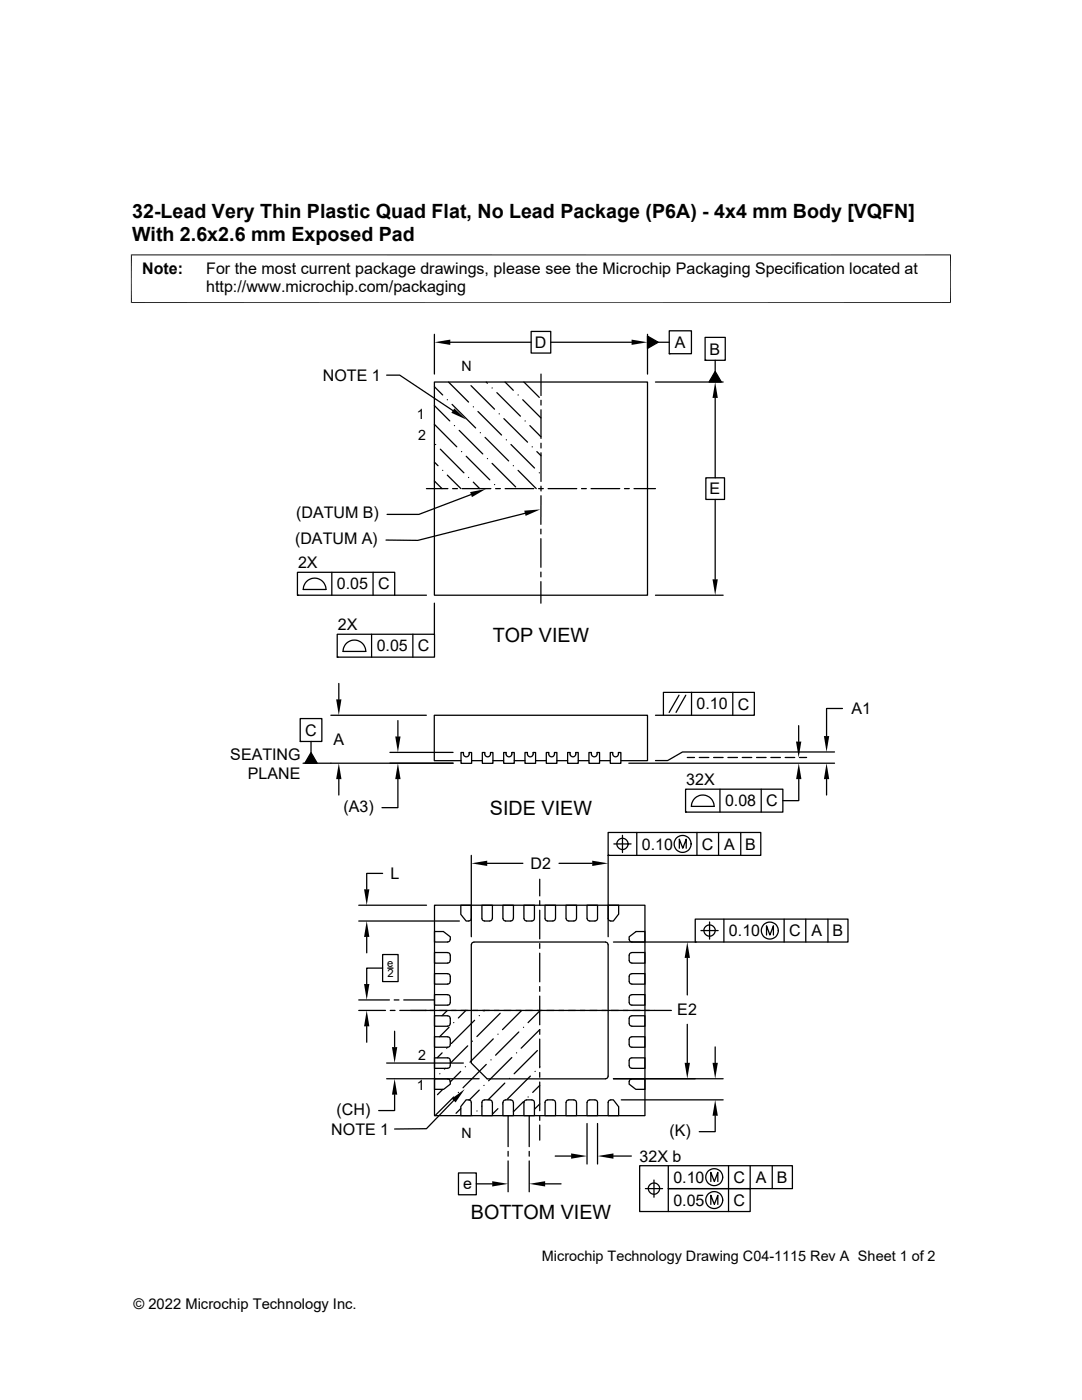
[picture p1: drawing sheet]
<svg xmlns="http://www.w3.org/2000/svg" width="216mm" height="279mm" viewBox="0 0 216 279" stroke-linecap="round" stroke-linejoin="round" font-family="sans-serif">
<g fill="none" stroke="#000" stroke-width=".25">
<path d="M77.2 74.9h2.6l10.6 7M86.7 76.2h42.5v42.6h-42.5zM86.7 77.2l1.6 1.6M86.7 66.7v8M89.3 79.8h.1M89.5 76.2l4 4M89.9 68.3h16.1M94 77l4.7 4.7M97 76.2l.3 .3M98.2 77.4h.1M99.1 78.4l4.7 4.7M100.8 76.2l1.6 1.7"/>
<path d="M103.4 78.8h.1M104.3 79.8l3.6 3.6M104.5 76.2l3.1 3.1M106 66.1h3.9v4.4h-3.9zM107.9 74.7v4.2M107.9 79.9v.9M109.9 68.3h16.1M129.2 67.1l2.1 1.2-2.1 1.2zM129.2 66.7v8M130.8 76.2h13.5M131.3 68.3h2.2M133.5 66h4.5v4.6h-4.5z"/>
<path d="M133.5 70.6h.1M140.7 67.3h4v4.6h-4zM140.7 71.9h.1M142.7 74.1l1.2 2.1h-2.4zM142.7 71.9v2.2M142.7 79.4v16M85.1 97.5h4.3M86.7 80.9l3 3.1M86.7 84.7l4.4 4.5M86.7 96l1.5 1.5M86.7 92.2l.7 .7M86.9 88.7h.1"/>
<path d="M87.9 89.6l4.7 4.8M88.3 93.9h.1M89.3 94.8l2.7 2.7M90.2 80.7l4.7 4.7M90.3 97.5h1M90.7 84.9h.1M91.6 85.9l4.7 4.7M92.1 90.1h.1M92.2 97.5h5.7M93 91.1l4.7 4.7M93.5 95.3h.1M94 98.7l-10.4 4h-6.4"/>
<path d="M94.4 81.2h.1M94.4 96.2l1.3 1.3M95.4 82.1l4.7 4.7M95.8 86.4h.1M96.8 87.3l4.7 4.7M97.3 91.5h.1M98.2 92.5l4.7 4.7M98.7 96.7h.1M98.9 97.5h.9M99.6 82.6h.1M100.5 83.5l4.8 4.7M100.8 97.5h5.7"/>
<path d="M101 87.8h.1M102 88.7l4.7 4.7M102.4 92.9h.1M103.4 93.9l3.6 3.6M104.8 84h.1M105.7 84.9l2.2 2.3M106.2 89.2h.1M107.1 90.1l.8 .8M107.5 97.5h.9M107.6 94.4h.1M107.9 81.8v5.7M107.9 88.5v.9"/>
<path d="M107.9 90.4v5.7M107.9 97v1M107.9 98.9v5.7M109.4 97.5h5.7M116 97.5h1M117.9 97.5h5.8M124.6 97.5h1M126.5 97.5h4.3M140.8 95.4h3.8v4.3h-3.8zM142.7 99.7v15.9M59.4 114.2h19.4v4.6h-19.4zM59.4 118.8h.1"/>
<path d="M61.3 115.9a2.27 2.27 0 0 1 2.4-.3 2.27 2.27 0 0 1 1.3 2h-4.5l.2-.9zM66.2 114.2v4.6M74.4 114.2v4.6M78.7 118.8h6.4M104.7 102.4l-21.3 5.4h-6.4M107.9 105.6v1M107.9 107.5v5.7M107.9 114.2v.9M107.9 116.1v4.3M130.8 118.8h13.5M67.3 126.6h19.4v4.5h-19.4zM67.3 131.1h.1"/>
<path d="M67.6 136.4v3.2M69.2 128.3a2.27 2.27 0 0 1 2.5-.3 2.27 2.27 0 0 1 1.3 2h-4.5l.2-.9zM74.1 126.6v4.5M82.4 126.6v4.5M86.7 120.4v6.2M132.4 138.2h18.1v4.5h-18.1zM135.5 138.7l-2 3.5M136.8 138.7l-1.9 3.5M138 138.2v4.5M146.2 138.2v4.5M59.9 143.4h4.3v4.6h-4.3zM59.9 148h.1"/>
<path d="M60.5 152.3h29.9M62.1 148v2.2M62.1 150.2l1.2 2.1h-2.5zM66 142.7h19.1M67.6 155.5v3.2M77.8 150.2h12.6M79.4 155.5v5.7h-3.2M79.4 143.8v3.2M92 150.2h.5a.62 .62 0 0 0 .5 .8 .62 .62 0 0 0 .6-.8h.5v2.1h-2.1zM92 151.8h-5.3v-9.1h42.5v9.1h-5.3M94.1 151.8h2.1M96.2 150.2h.5a.62 .62 0 0 0 .6 .8 .62 .62 0 0 0 .6-.8h.5v2.1h-2.2z"/>
<path d="M98.4 151.8h2.1M100.5 150.2h.5a.62 .62 0 0 0 .6 .8 .62 .62 0 0 0 .5-.8h.5v2.1h-2.1zM102.6 151.8h2.2M104.8 150.2h.4a.62 .62 0 0 0 .6 .8 .62 .62 0 0 0 .6-.8h.5v2.1h-2.1zM106.9 151.8h2.1M109 150.2h.5a.62 .62 0 0 0 .6 .8 .62 .62 0 0 0 .5-.8h.5v2.1h-2.1zM111.1 151.8h2.2M113.3 150.2h.4a.62 .62 0 0 0 .6 .8 .62 .62 0 0 0 .6-.8h.5v2.1h-2.1zM115.4 151.8h2.1M117.5 150.2h.5a.62 .62 0 0 0 .6 .8 .62 .62 0 0 0 .5-.8h.5v2.1h-2.1zM119.6 151.8h2.2M121.8 150.2h.5a.62 .62 0 0 0 .5 .8 .62 .62 0 0 0 .6-.8h.5v2.1h-2.1z"/>
<path d="M125.5 152.3h41M130.8 142.7h1.6M136.8 157.5h19.4v4.6h-19.4zM137.1 151.2h1.5M139.5 151.2h1.9M142.4 151.2h1.9M143.7 157.5v4.6M145.2 151.2h2M148.1 151.2h1.9M151 151.2h1.9M151.9 157.5v4.6M153.8 151.2h1.9"/>
<path d="M156.7 151.2h1.9M159.4 144.8v3.2M159.4 155.5v4.3h-3.2M159.5 151.2h1.5M164.9 155.5v3.2M166.5 150.1h-30.3l-3 1.7h-2.4M168.1 141.4h-3.2v5.5M76.3 174.3h-3.1v3.2M94 170.7v16.2M97.2 172.3h7.1M107.7 175.5v3.3M107.7 179.7v1"/>
<path d="M111.5 172.3h6.7M121.3 170.7v16.2M121.3 166.1h30.5v4.6h-30.5zM121.3 170.7h.1M122.5 168.4h3.4M124.2 166.7v3.4M127.1 166.1v4.6M135.6 169.3v-1.8l.6 1.8 .7-1.8v1.8M136.8 162.1h.1M137.9 160.9h4.6M138 160.9a2.26 2.26 0 0 1 2.2-2.2 2.26 2.26 0 0 1 2.3 2.2M139.1 166.1v4.6"/>
<path d="M143.4 166.1v4.6M147.8 166.1v4.6M71.6 180.7h13.5M71.6 183.8h20.1M71.6 199.6h6.1M73.2 187v3.2M76.3 190.5h3.1v5.4h-3.1zM76.3 193.2h-3.1v3.2M77.4 193.2h1M78.7 199.6h.9M80.6 199.6h6.1M86.7 180.7h42v42h-42z"/>
<path d="M86.7 190.1l2.9 .1 .2 .4v1.3l-.5 .3h-2.6zM89.3 198.5h-2.6v2.1l2.9-.1 .3-.4-.1-1.1-.1-.3-.4-.2M89.3 194.3h-2.6v2.1l2.9-.1 .3-.4-.1-1.1-.1-.3-.4-.2M89.3 188l.5-.3 .1-.7-1.4-1.1h-1.8v2.1h2.6M93.5 183.8l.4-.2 .1-.3v-2.6h-2.1v1.8l1.1 1.3h.5M94 188.5v23.7l3.2 3.1h23.6l.4-.2 .1-.3M94.1 188.5l.1-.3 .4-.2h26.2l.4 .2 .1 .3M96.7 183.8h1M98.2 183.3l-.1 .3-.4 .2M98.3 183.3v-2.6h-2.1v2.6l.1 .3 .4 .2M100.9 183.8h1M102.4 183.3l-.1 .3-.4 .2"/>
<path d="M102.4 183.3v-2.6h-2v2.6l.1 .3 .4 .2M105.1 183.8l-.4-.2-.2-.3v-2.6h2.1v2.6l-.1 .3-.4 .2M105.1 183.8h1M107.7 181.7v5.7M107.7 188.3v1M107.7 190.2v5.7M107.7 196.9v.9M107.7 198.8v5.7M109.3 183.8l-.4-.2-.1-.3v-2.6h2v2.7l-.2 .3-.3 .1M109.3 183.8h1M112.9 183.3v-2.6h2.1v2.7l-.2 .3-.3 .1M113 183.3l.1 .3 .4 .2"/>
<path d="M113.5 183.8h1M117.1 183.3v-2.6h2.1v2.6l-.1 .3-.4 .2M117.2 183.3l.1 .3 .4 .2M117.7 183.8h1M121.3 188.5v26.3M122.4 188h16.3M123.4 182.5l-1 1.3h-.5M123.4 182.4v-1.7h-2.1v2.6l.2 .3 .4 .2M125.7 190.3l.4-.2h2.6v2.1l-2.9-.1-.3-.4 .1-1.1zM126.1 198.5h2.6v2.1l-2.9-.1-.3-.4 .1-1.1 .1-.3 .4-.2M126.1 194.3h2.6v2.1l-2.9-.1-.3-.4 .1-1.1 .1-.3 .4-.2M126.1 188l-.5-.3-.1-.7 1.4-1.1h1.8v2.1h-2.6"/>
<path d="M137.1 191.2v7.4M138.7 183.4h30.5v4.6h-30.5zM138.7 188h.1M139.9 185.7h3.4M140.4 185.7a1.14 1.14 0 0 1 1.6-1.1 1.14 1.14 0 0 1 .4 1.8 1.14 1.14 0 0 1-1.9-.3v-.4M141.6 184v3.4M144.4 183.4v4.6M153 186.6v-1.8l.6 1.8 .7-1.8v1.8M156.5 183.4v4.6M160.8 183.4v4.6M165.2 183.4v4.6M71.6 201.7h5.3"/>
<path d="M73.2 204.8v3.2M77.2 212.2h15.3M77.2 215.3h18.4M77.9 201.7h.9M78.7 218.5v3.1h-3.1M78.7 205.8v3.2M86.7 211.1l2.9 .1 .2 .4v1.3l-.5 .3h-2.6zM86.7 206.9l2.9 .1 .2 .4v1.3l-.5 .3h-2.6zM86.8 215.2l-.1 .1M87.8 214.3h.1M88.2 210.1l-1 1M88.3 217.4l-1 1.1"/>
<path d="M88.8 213.2l-.1 .2M89.1 209.2h.1M89.3 201.7l-1.1 1M89.3 215.3h-2.6v2.1h1.8l1.4-1-.1-.8-.5-.3M89.3 204.8l.4-.2 .2-.3-.1-1.2-.2-.3-2.9-.1v2.1h2.6M89.6 205l-1.9 1.9M90.5 218.9l-3.7 3.8M90.5 204.1h.1M90.5 219.6l-5.4 5.7h-6.4M91.5 218h.1M91.9 213.8l-2 2.1M92.9 212.9h.1"/>
<path d="M93 201.7l-1.5 1.5M93.3 208.7l-3.4 3.5M93.5 219.5h-.5l-1.1 1.3v1.9h2.1v-2.7l-.1-.3-.4-.2M94.3 207.8h.1M94.7 203.6l-4.6 4.7M95.6 217.6l-1.9 1.9M95.6 202.7h.1M96.6 216.6h.1M96.7 201.7l-.1 .1M96.7 219.5l-.4 .2-.1 .3v2.7h2.1v-2.7M96.7 219.5h1M97 212.4l-4.6 4.7"/>
<path d="M97.7 219.5l.4 .2 .1 .3M98 211.5h.1M98.4 207.3l-4.6 4.7M99.4 206.4h.1M99.8 202.2l-4.6 4.7M100.7 216.2l-3.3 3.3M100.9 219.5l-.4 .2-.1 .3v2.7h2v-2.7M100.9 219.5h1M101.7 215.2h.1M101.9 219.5l.4 .2 .1 .3M102.1 211.1l-4.6 4.6M103.1 210.1h.1"/>
<path d="M103.5 206l-4.6 4.6M104.1 201.7l-3.8 3.8M104.5 205h.1M104.5 219.9l-2.1 2M105.1 219.5l-.4 .2-.2 .3v2.7h2.1v-2.7l-.1-.3-.4-.2M105.1 219.5h1M105.4 218.9h.1M105.8 214.8l-4.6 4.6M106.8 213.8h.1M107.2 209.7l-4.6 4.6M107.7 201.8l-2.3 2.3M107.7 216.6l-1.4 1.4"/>
<path d="M107.7 212.9h.1M107.7 206.4v-.9l-3.7 3.7M107.7 207.4v5.7M107.7 214v1M107.7 215.9v5.8M109.3 219.5l-.4 .2-.1 .3v2.7h2v-2.8l-.2-.3-.3-.1M109.3 219.5h1M113.5 219.5l-.4 .2-.1 .3M113.5 219.5h1M114.5 219.5l.3 .1 .2 .3v2.8h-2.1v-2.7M117.7 219.5l-.4 .2-.1 .3M117.7 219.5h1"/>
<path d="M118.7 219.5l.4 .2 .1 .3v2.7h-2.1v-2.7M121.9 219.5l-.4 .2-.2 .3v2.7h2.1v-1.8M121.9 219.5h.5l1 1.4M124 219.5h20.3M125.7 211.3l.4-.2h2.6v2.1l-2.9-.1-.3-.4 .1-1.1zM125.7 207.1l.4-.2h2.6v2.1l-2.9-.1-.3-.4 .1-1.1zM126.1 215.3h2.6v2.1h-1.8l-1.4-1 .1-.8 .5-.3M126.1 204.8l-.4-.2-.2-.3 .1-1.2 .2-.3 2.9-.1v2.1h-2.6M134 201.7h-54.2M137.1 204.4v7.7M142.7 208.9v3.2M144.3 215.3h-21.9"/>
<path d="M91.5 234.1h3.5v4.3h-3.5zM91.9 221.2l-.9 1M94.2 222.7h.1M95 236.3h3.2M95.2 221.7h.1M96.2 220.7l-.1 .1M99.4 221.3l-1.1 1.1M100.3 220.3h.1M101.4 222.7v6.1M101.4 229.8v.9M101.4 231.7v6.1M105.6 222.7v6.1"/>
<path d="M105.6 229.8v.9M105.6 231.7v6.1M107.7 220.3l-1.1 1.1M107.7 222.6v1M107.7 224.5v3M108.8 236.3h3.2M110.8 230.7h3.2M117.1 224.2v8.1M119.2 224.2v8.1M122.4 230.7h3.6M128.8 237.2h3.4M130.5 235.5v3.4"/>
<path d="M131.6 237.2a1.13 1.13 0 0 1-1.6 1 1.13 1.13 0 0 1-.3-1.9 1.13 1.13 0 0 1 1.9 .5v.4M133.3 232.6v4.6h16.4v4.6h-22.1v-9.2h30.5v4.6h-24.8v4.6M141.8 235.8v-1.8l.7 1.8 .7-1.8v1.8M142.7 222.7v3.1h-3.2M145.4 232.6v9.2M149.7 232.6v4.6M154.1 232.6v4.6M141.8 240.4v-1.9l.7 1.9 .7-1.9v1.9"/>
<circle cx="124.2" cy="168.4" r="1.12"/>
<circle cx="136.2" cy="168.4" r="1.69"/>
<circle cx="153.6" cy="185.7" r="1.69"/>
<circle cx="142.5" cy="234.9" r="1.69"/>
<circle cx="142.5" cy="239.5" r="1.69"/>
</g>
<g fill="#000">
<path d="M86.7 68.3l3.2-.5v1zM126 67.8l3.2 .5-3.2 .5zM129.2 67.1l2.1 1.2-2.1 1.2zM142.7 76.2l.5 3.2h-1zM142.7 74.1l1.2 2.1h-2.4zM90.7 81.5l2.3 2.2-2.9-1.3zM93.8 98.2l3.2-.6-2.8 1.6zM104.6 101.9l3.2-.2-2.9 1.3zM142.2 115.6h1l-.5 3.2zM67.1 139.6h1l-.5 3.1zM62.1 150.2l1.2 2.1h-2.5zM67.6 152.3l.5 3.2h-1z"/>
<path d="M78.9 147h1l-.5 3.2zM79.4 152.3l.5 3.2h-1zM158.8 148h1.1l-.5 3.2zM159.4 152.3l.5 3.2h-1zM164.9 152.3l.6 3.2h-1.1zM164.4 146.9h1.1l-.6 3.2zM72.6 177.5h1.1l-.5 3.2zM94 172.3l3.2-.5v1zM118.2 171.8l3.1 .5-3.1 .5zM72.6 196.4h1.1l-.5 3.2zM73.2 183.8l.5 3.2h-1.1zM137.1 188l.6 3.2h-1.1z"/>
<path d="M73.2 201.7l.5 3.1h-1.1zM78.2 209h1.1l-.6 3.2zM78.7 215.3l.6 3.2h-1.1zM90.1 219.3l2.6-1.9-1.8 2.6zM136.6 212.1h1.1l-.6 3.2zM142.2 212.1h1l-.5 3.2zM98.2 235.7l3.2 .6-3.2 .5zM105.6 236.3l3.2-.6v1.1zM114 230.2l3.1 .5-3.1 .5zM119.2 230.7l3.2-.5v1zM142.7 219.5l.5 3.2h-1z"/>
</g>
<path d="M26.1 50.9h163.7M26.2 50.8v9.7M189.7 50.8v9.7M26.1 60.4h163.7" fill="none" stroke="#000" stroke-width=".2"/>
<g font-size="3.9">
<text x="26.4" y="43.5">32-Lead Very Thin Plastic Quad Flat, No Lead Package (P6A) - 4x4 mm Body [VQFN]</text>
<text x="26.4" y="48">With 2.6x2.6 mm Exposed Pad</text>
<text x="98.3" y="128.1">TOP VIEW</text>
<text x="97.8" y="162.6">SIDE VIEW</text>
<text x="93.9" y="243.2">BOTTOM VIEW</text>
</g>
<g font-size="3.2">
<text x="28.4" y="54.6">Note:</text>
<text x="41.1" y="58.3">http://www.microchip.com/packaging</text>
<text x="41.1" y="54.6">For the most current package drawings, please see the Microchip Packaging Specification located at</text>
<text x="106.7" y="69.4">D</text>
<text x="134.7" y="69.4">A</text>
<text x="141.6" y="70.8">B</text>
<text x="64.4" y="76">NOTE 1</text>
<text x="141.6" y="98.7">E</text>
<text x="59.1" y="103.5">(DATUM B)</text>
<text x="58.9" y="108.6">(DATUM A)</text>
<text x="59.5" y="113.4">2X</text>
<text x="67.2" y="117.6">0.05</text>
<text x="75.4" y="117.6">C</text>
<text x="67.4" y="125.8">2X</text>
<text x="75.2" y="130">0.05</text>
<text x="83.4" y="130">C</text>
<text x="139" y="141.6">0.10</text>
<text x="147.2" y="141.6">C</text>
<text x="169.9" y="142.5">A1</text>
<text x="60.9" y="146.8">C</text>
<text x="66.5" y="148.7">A</text>
<text x="46" y="151.7">SEATING</text>
<text x="49.5" y="155.5">PLANE</text>
<text x="68.5" y="162">(A3)</text>
<text x="136.9" y="156.7">32X</text>
<text x="144.7" y="160.9">0.08</text>
<text x="152.9" y="160.9">C</text>
<text x="105.9" y="173.4">D2</text>
<text x="128.1" y="169.6">0.10</text>
<text x="140.1" y="169.6">C</text>
<text x="144.5" y="169.6">A</text>
<text x="148.7" y="169.6">B</text>
<text x="77.9" y="175.5">L</text>
<text x="145.5" y="186.9">0.10</text>
<text x="157.5" y="186.9">C</text>
<text x="161.9" y="186.9">A</text>
<text x="166.1" y="186.9">B</text>
<text x="135.1" y="202.6">E2</text>
<text x="66.1" y="226.4">NOTE 1</text>
<text x="67.2" y="222.4">(CH)</text>
<text x="133.6" y="226.7">(K)</text>
<text x="127.6" y="231.8">32X b</text>
<text x="92.4" y="237.4">e</text>
<text x="134.4" y="236.1">0.10</text>
<text x="146.4" y="236.1">C</text>
<text x="150.8" y="236.1">A</text>
<text x="155" y="236.1">B</text>
<text x="134.4" y="240.6">0.05</text>
<text x="146.4" y="240.6">C</text>
</g>
<g font-size="2.9">
<text x="108.1" y="251.7">Microchip Technology Drawing C04-1115 Rev A Sheet 1 of 2</text>
<text x="26.6" y="261.3">© 2022 Microchip Technology Inc.</text>
</g>
<g font-size="2.8">
<text x="92.1" y="74">N</text>
<text x="83.2" y="83.5">1</text>
<text x="83.5" y="87.9">2</text>
<text x="83.5" y="211.6">2</text>
<text x="83.2" y="217.5">1</text>
<text x="92.1" y="227">N</text>
</g>
<g font-size="2.2">
<text x="77.3" y="192.9">e</text>
<text x="77.3" y="195.1">2</text>
</g>
</svg>
